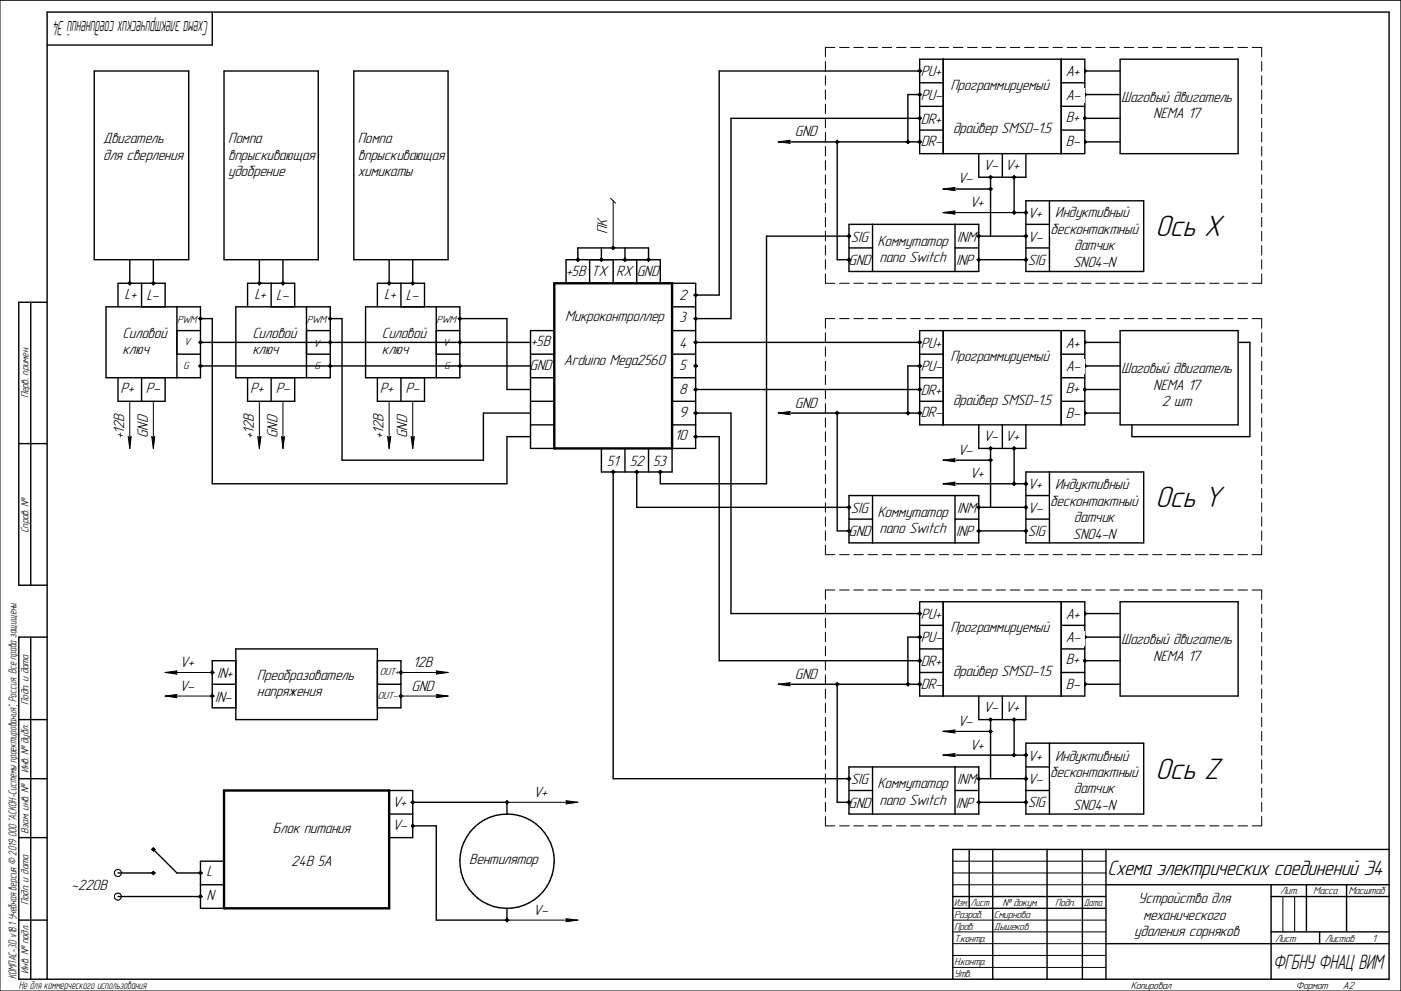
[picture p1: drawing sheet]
<svg xmlns="http://www.w3.org/2000/svg" width="594mm" height="420mm" viewBox="0 0 594 420" stroke-linecap="round" stroke-linejoin="round" font-family="sans-serif">
<g fill="none" stroke="#000" stroke-width=".59">
<path d="M40 30.1h40v80h-40zM95 30.1h40v80h-40zM150 30.1h40v80h-40zM390 30.1h-85v95h-10M390 25.1h70v40.1h-70zM390 35.1h10M400 25.1v40.1M450 25.1v40.1M450 35.1h10M460 30.1h15M475 25.1h50v40.1h-50zM390 50.2h-80v84.9h-15"/>
<path d="M390 45.1h10M390 55.2h10M390 40.1h-5v20.1M450 45.1h10M450 55.2h10M460 50.2h15M460 40.1h15M390 60.2h-35v49.9h5M415 65.2v9.9h20v-9.9M420 75.1v25M425 65.2v9.9M430 75.1v15h5"/>
<path d="M460 60.2h15M360 95.1h55v20h-55zM370 95.1v20M405 95.1v20M435 85.1h50v30h-50zM435 95.1h10M445 85.1v30M55 110.1v10M65 110.1v10M110 110.1v10M120 110.1v10M165 110.1v10"/>
<path d="M175 110.1v10M245 110.1v-5h30v5M250 110.1v10h-10v-10h40v10h-10v-10M255 105.1v5M260 110.1v10M265 105.1v5M360 100.1h-35v105h-45v-5M360 105.1h10M405 105.1h10M415 100.1h20M415 110.1h20M435 105.1h10"/>
<path d="M45 130.1h40v30h-40zM50 130.1v-10h20v10M60 120.1v10M75 130.1v30M85 135.1h5v70h125v-20h10M100 130.1h40v30h-40zM105 130.1v-10h20v10M115 120.1v10M130 130.1v30M140 135.1h5v60h60v-20h20M155 130.1h40v30h-40zM160 130.1v-10h20v10"/>
<path d="M170 120.1v10M185 130.1v30M195 135.1h20v30h10M285 120.1h10v70h-10v10h-30v-10M285 130.1h10M75 150.2h10M75 140.2h10M85 145.2h140M85 155.2h140M130 150.2h10M130 140.2h10M185 150.2h10"/>
<path d="M185 140.2h10M225 150.2h10M235 140.2h-10v49.9h10M285 150.2h10M285 140.2h10M295 145.2h95M50 160.1v10h20v-10M60 160.1v10M105 160.1v10h20v-10M115 160.1v10M160 160.1v10h20v-10M170 160.1v10"/>
<path d="M225 160.1h10M225 170.1h10M285 160.1h10M285 170.1h10M295 165.1h95M295 175.1h15v85h80M225 180.1h10M265 190.1v10M275 190.1v10M285 180.1h10M295 185.1h10v95h85M260 200.1v130.1h100"/>
<path d="M270 200.1v15h90M100 275.1h60v30h-60zM90 290.1h10M100 280.1h-10v20h10M160 280.1h10v20h-10M160 290.1h10M175 350.1h10v40h30v-5M175 340.1h40v5"/>
<circle cx="215" cy="365.2" r="20"/>
</g>
<path d="M235 120.1h50v70h-50z" fill="none" stroke="#000" stroke-width="1"/>
<g fill="none" stroke="#000" stroke-width=".42">
<path d="M350 26.1v4M350 32.1v4M350 38.1v4M354 20.1h-4v4M356 20.1h4.1M362 20.1h4.1M368.1 20.1h4M374.1 20.1h4M380.2 20.1h4M386.2 20.1h4M389.2 30.1l.8-.8 .7 .8-.7 .8zM389.5 30.1l.5-.5 .5 .5-.5 .5z"/>
<path d="M389.7 30.1l.3-.3 .2 .3-.2 .3zM390.2 30.1h.5M392.3 20.1h3.9M398.3 20.1h4M404.3 20.1h4M410.3 20.1h4.1M416.4 20.1h4M422.4 20.1h4M428.4 20.1h4.1M434.4 20.1h4.1M440.5 20.1h4M446.5 20.1h4"/>
<path d="M452.5 20.1h4.1M458.6 20.1h4M459.2 30.1l.8-.8 .8 .8-.8 .8zM459.5 30.1l.5-.5 .5 .5-.5 .5zM459.7 30.1l.3-.3 .2 .3-.2 .3zM460.2 30.1h.6M464.7 20.1h3.9M470.7 20.1h3.9M476.7 20.1h4M482.7 20.1h4M488.8 20.1h4M494.8 20.1h4"/>
<path d="M500.8 20.1h4.1M506.8 20.1h4.1M512.9 20.1h4M518.9 20.1h4M524.9 20.1h4.1M530.9 20.1h4.1v4M535 26.1v4M535 32.1v4M535 38.1v4M350 44.2v3.9M350 50.2v3.9M350 56.1v4.1"/>
<path d="M355 59.6l.5 .6-.5 .5-.5-.5zM385 59.9l.2 .3-.2 .2-.3-.2zM389.2 40.1l.8-.7 .7 .7-.7 .8zM389.2 50.2l.8-.8 .7 .8-.7 .6zM389.5 40.1l.5-.4 .5 .4-.5 .5zM389.5 50.2l.5-.5 .5 .5-.5 .4zM389.7 40.1l.3-.3 .2 .3-.2 .2zM389.7 50.2l.3-.3 .2 .3-.2 .2zM390 59.9l.2 .3-.2 .2-.3-.2zM390 59.6l.5 .6-.5 .5-.5-.5zM390 59.4l.7 .8-.7 .7-.8-.7zM390.2 40.1h.5"/>
<path d="M390.2 50.2h.5M459.2 40.1l.8-.7 .8 .7-.8 .8zM459.2 50.2l.8-.8 .8 .8-.8 .6zM459.5 40.1l.5-.4 .5 .4-.5 .5zM459.5 50.2l.5-.5 .5 .5-.5 .4zM459.7 40.1l.3-.3 .2 .3-.2 .2zM459.7 50.2l.3-.3 .2 .3-.2 .2zM460.2 40.1h.6M460.2 50.2h.6M535 44.2v3.9M535 50.2v3.9M535 56.1v4.1"/>
<path d="M350 62.1v4.1M350 68.1v4M350 74.1v4M354.2 60.2l.8-.8 .8 .8-.8 .7zM354.8 60.2l.2-.3 .3 .3-.3 .2zM355.3 60.2h.5M384.2 60.2l.8-.8 .7 .8-.7 .7zM384.5 60.2l.5-.6 .5 .6-.5 .5zM385.2 60.2h.5M390.2 60.2h.5M419.3 75.1l.7-.7 .7 .7-.7 .8zM419.5 75.1l.5-.5 .5 .5-.5 .5z"/>
<path d="M419.8 75.1l.2-.2 .3 .2-.3 .3zM420.3 75.1h.4M429.8 75.1l.2-.2 .3 .2-.3 .3zM430 74.6l.5 .5-.5 .5-.5-.5zM430 74.4l.8 .7-.8 .8-.7-.8zM430.3 75.1h.5M459.2 60.2l.8-.8 .8 .8-.8 .7zM459.5 60.2l.5-.6 .5 .6-.5 .5zM459.7 60.2l.3-.3 .2 .3-.2 .2zM460.2 60.2h.6M535 62.1v4.1M535 68.1v4"/>
<path d="M535 74.1v4M258.9 84l2.1 2.1M260 85.1v20M350 80.1v4M350 86.1v4M350 92.2v3.9M350 98.1v4.1M360 99.9l.3 .2-.3 .3-.3-.3zM360 99.6l.5 .5-.5 .5-.5-.5zM415 99.6l.5 .5-.5 .5-.5-.5zM419.3 80.1l.7-.7 .7 .7-.7 .8zM419.5 80.1l.5-.5 .5 .5-.5 .5z"/>
<path d="M419.8 80.1l.2-.2 .3 .2-.3 .3zM420.3 80.1h.4M429.8 90.1l.2-.2 .3 .2-.3 .3zM430 89.6l.5 .5-.5 .5-.5-.5zM430 89.4l.8 .7-.8 .8-.7-.8zM430.3 90.1h.5M434.3 90.1l.7-.7 .8 .7-.8 .8zM434.8 90.1l.2-.2 .3 .2-.3 .3zM435 89.6l.5 .5-.5 .5-.5-.5zM435 99.6l.5 .5-.5 .5-.5-.5zM435.3 90.1h.5M535 80.1v4"/>
<path d="M535 86.1v4M535 92.2v3.9M535 98.1v4.1M55 119.8l.3 .3-.3 .3-.2-.3zM55 119.6l.5 .5-.5 .5-.5-.5zM65 119.8l.3 .3-.3 .3-.2-.3zM65 119.6l.5 .5-.5 .5-.5-.5zM110 119.8l.2 .3-.2 .3-.3-.3zM110 119.6l.5 .5-.5 .5-.5-.5zM120 119.8l.2 .3-.2 .3-.3-.3zM120 119.6l.5 .5-.5 .5-.5-.5zM165 119.8l.3 .3-.3 .3-.2-.3z"/>
<path d="M165 119.6l.5 .5-.5 .5-.5-.5zM175 119.8l.3 .3-.3 .3-.2-.3zM175 119.6l.5 .5-.5 .5-.5-.5zM244.3 110.1l.7-.8 .8 .8-.8 .8zM244.8 110.1l.2-.2 .3 .2-.3 .3zM245 109.6l.5 .5-.5 .5-.5-.5zM245.3 110.1h.5M254.3 110.1l.7-.8 .8 .8-.8 .8zM254.8 110.1l.2-.2 .3 .2-.3 .3zM255 109.6l.5 .5-.5 .5-.5-.5zM255.3 110.1h.5M259.5 105.1l.5-.5 .5 .5-.5 .5z"/>
<path d="M260 104.9l.3 .2-.3 .3-.2-.3zM260 104.4l.8 .7-.8 .8-.8-.8zM260.3 105.1h.5M264.2 110.1l.8-.8 .8 .8-.8 .8zM264.8 110.1l.2-.2 .3 .2-.3 .3zM265 109.6l.5 .5-.5 .5-.5-.5zM265.3 110.1h.5M274.2 110.1l.8-.8 .8 .8-.8 .8zM274.7 110.1l.3-.2 .3 .2-.3 .3zM275 109.6l.5 .5-.5 .5-.5-.5zM275.3 110.1h.5M350 116.1v4h4"/>
<path d="M350 104.1v4.1M350 110.1v4M359.2 100.1l.8-.7 .8 .7-.8 .8zM359.2 110.1l.8-.8 .8 .8-.8 .8zM360 109.9l.3 .2-.3 .3-.3-.3zM360 109.6l.5 .5-.5 .5-.5-.5zM360.3 110.1h.5M360.3 100.1h.5M414.3 100.1l.7-.7 .7 .7-.7 .8zM414.3 110.1l.7-.8 .7 .8-.7 .8zM414.8 100.1l.2-.2 .3 .2-.3 .3zM414.8 110.1l.2-.2 .3 .2-.3 .3z"/>
<path d="M415 109.6l.5 .5-.5 .5-.5-.5zM415.3 110.1h.4M415.3 100.1h.4M434.3 110.1l.7-.8 .8 .8-.8 .8zM434.3 100.1l.7-.7 .8 .7-.8 .8zM434.8 110.1l.2-.2 .3 .2-.3 .3zM434.8 100.1l.2-.2 .3 .2-.3 .3zM435 109.6l.5 .5-.5 .5-.5-.5zM435.3 110.1h.5M435.3 100.1h.5M535 116.1v4h-4.1M535 104.1v4.1"/>
<path d="M535 110.1v4M54.3 120.1l.7-.8 .7 .8-.7 .8zM55.3 120.1h.4M64.3 120.1l.7-.8 .8 .8-.8 .8zM65.3 120.1h.5M84.2 135.1l.8-.7 .8 .7-.8 .7zM84.5 135.1l.5-.4 .5 .4-.5 .5zM84.8 135.1h.5l-.3 .2zM85.3 135.1h.5M109.2 120.1l.8-.8 .7 .8-.7 .8zM110.2 120.1h.5M119.2 120.1l.8-.8 .7 .8-.7 .8z"/>
<path d="M120.2 120.1h.5M139.3 135.1l.7-.7 .7 .7-.7 .7zM139.5 135.1l.5-.4 .5 .4-.5 .5zM139.8 135.1h.4l-.2 .2zM140.2 135.1h.5M164.3 120.1l.7-.8 .8 .8-.8 .8zM165.3 120.1h.5M174.2 120.1l.8-.8 .8 .8-.8 .8zM175.3 120.1h.5M194.2 135.1l.8-.7 .7 .7-.7 .7zM194.5 135.1l.5-.4 .5 .4-.5 .5zM194.7 135.1h.5l-.2 .2z"/>
<path d="M195.2 135.1h.5M294.2 125.1l.8-.7 .7 .7-.7 .8zM294.2 135.1l.8-.7 .7 .7-.7 .7zM294.5 135.1l.5-.4 .5 .4-.5 .5zM294.7 135.1h.5l-.2 .2zM295 124.8l.2 .3-.2 .2-.3-.2zM295 124.6l.5 .5-.5 .5-.5-.5zM295.2 125.1h.5M295.2 135.1h.5M356 120.1h4.1M362 120.1h4.1M368.1 120.1h4"/>
<path d="M374.1 120.1h4M380.2 120.1h4M386.2 120.1h4M392.3 120.1h3.9M398.3 120.1h4M404.3 120.1h4M410.3 120.1h4.1M416.4 120.1h4M422.4 120.1h4M428.4 120.1h4.1M434.4 120.1h4.1M440.5 120.1h4"/>
<path d="M446.5 120.1h4M452.5 120.1h4.1M458.6 120.1h4M464.7 120.1h3.9M470.7 120.1h3.9M476.7 120.1h4M482.7 120.1h4M488.8 120.1h4M494.8 120.1h4M500.8 120.1h4.1M506.8 120.1h4.1M512.9 120.1h4"/>
<path d="M518.9 120.1h4M524.9 120.1h4.1M84.2 145.2l.8-.8 .8 .8-.8 .6zM84.2 155.2l.8-.8 .8 .8-.8 .7zM84.5 155.2l.5-.6 .5 .6-.5 .5zM84.5 145.2l.5-.5 .5 .5-.5 .5zM84.8 145.2l.2-.3 .3 .3-.3 .2zM84.8 155.2l.2-.3 .3 .3-.3 .2zM85.3 145.2h.5M85.3 155.2h.5M139.3 145.2l.7-.8 .7 .8-.7 .6zM139.3 155.2l.7-.8 .7 .8-.7 .7z"/>
<path d="M139.5 145.2l.5-.5 .5 .5-.5 .5zM139.5 155.2l.5-.6 .5 .6-.5 .5zM139.8 155.2l.2-.3 .2 .3-.2 .2zM139.8 145.2l.2-.3 .2 .3-.2 .2zM140.2 145.2h.5M140.2 155.2h.5M194.2 145.2l.8-.8 .7 .8-.7 .6zM194.2 155.2l.8-.8 .7 .8-.7 .7zM194.7 145.2l.3-.3 .2 .3-.2 .2zM194.7 155.2l.3-.3 .2 .3-.2 .2zM195 144.7l.5 .5-.5 .5-.5-.5zM195 154.6l.5 .6-.5 .5-.5-.5z"/>
<path d="M195.2 145.2h.5M195.2 155.2h.5M294.2 145.2l.8-.8 .7 .8-.7 .6zM294.2 155.2l.8-.8 .7 .8-.7 .7zM294.5 145.2l.5-.5 .5 .5-.5 .5zM294.5 155.2l.5-.6 .5 .6-.5 .5zM294.7 145.2l.3-.3 .2 .3-.2 .2zM294.7 155.2l.3-.3 .2 .3-.2 .2zM295.2 145.2h.5M295.2 155.2h.5M55 170.1v20M65 170.1v20"/>
<path d="M110 170.1v20M120 170.1v20M165 170.1v20M175 170.1v20M294.2 165.1l.8-.7 .7 .7-.7 .8zM294.2 175.1l.8-.7 .7 .7-.7 .8zM294.7 165.1l.3-.2 .2 .2-.2 .3zM295 164.6l.5 .5-.5 .6-.5-.6zM295 174.9l.2 .2-.2 .3-.3-.3zM295 174.6l.5 .5-.5 .5-.5-.5zM295.2 165.1h.5M295.2 175.1h.5"/>
<path d="M54.4 185.1l.6 .5 .6-.5-.6 5zM64.3 185.1l.7 .5 .6-.5-.6 5zM109.3 185.1l.7 .5 .7-.5-.7 5zM119.4 185.1l.6 .5 .6-.5-.6 5zM164.3 185.1l.7 .5 .7-.5-.7 5zM174.3 185.1l.7 .5 .7-.5-.7 5zM295 184.9l.2 .2-.2 .3-.3-.3zM295 184.6l.5 .5-.5 .5-.5-.5zM295 184.4l.7 .7-.7 .8-.8-.8zM295.2 185.1h.5M259.2 200.1l.8-.8 .8 .8-.8 .8zM259.5 200.1l.5-.5 .5 .5-.5 .5z"/>
<path d="M259.8 200.1l.2-.2 .3 .2-.3 .3zM260.3 200.1h.5M269.2 200.1l.8-.8 .8 .8-.8 .8zM269.5 200.1l.5-.5 .5 .5-.5 .5zM269.7 200.1l.3-.2 .3 .2-.3 .3zM270.3 200.1h.5M279.2 200.1l.8-.8 .8 .8-.8 .8zM279.5 200.1l.5-.5 .5 .5-.5 .5zM279.7 200.1l.3-.2 .2 .2-.2 .3zM280.2 200.1h.6M70 285.1h20M70 295.1h20"/>
<path d="M70 285.1l5-.7-.5 .7 .5 .7zM70 295.1l5-.7-.5 .7 .5 .7zM89.5 295.1l.5-.5 .5 .5-.5 .5zM89.7 285.1l.3-.2 .3 .2-.3 .3zM89.7 295.1l.3-.2 .3 .2-.3 .3zM90 284.4l.8 .7-.8 .8-.8-.8zM90 294.3l.8 .8-.8 .8-.8-.8zM90 284.6l.5 .5-.5 .5-.5-.5zM90.3 285.1h.5M90.3 295.1h.5M169.2 285.1l.8-.7 .8 .7-.8 .8zM169.5 295.1l.5-.5 .5 .5-.5 .5z"/>
<path d="M169.8 285.1l.2-.2 .3 .2-.3 .3zM170 294.9l.3 .2-.3 .3-.2-.3zM170 294.3l.8 .8-.8 .8-.8-.8zM170 285.1h20M170 295.1h20M170 284.6l.5 .5-.5 .5-.5-.5zM185 284.4l5 .7-5 .7 .5-.7zM185 294.4l5 .7-5 .7 .5-.7zM215 339.9l.2 .2-.2 .3-.3-.3zM215 339.6l.5 .5-.5 .6-.5-.6zM215 339.4l.7 .7-.7 .8-.7-.8zM240 339.5l5 .6-5 .7 .5-.7z"/>
<path d="M215 340.1h30M215 389.8l.2 .3-.2 .3-.3-.3zM215 390.1h30M215 389.6l.5 .5-.5 .5-.5-.5zM215 389.3l.7 .8-.7 .8-.7-.8zM240 389.5l5 .6-5 .7 .5-.7z"/>
</g>
<g fill="#000">
<path d="M54.4 185.2h.6v4.3h-.6zM55 185.2h.6v4.9h-.6zM64.4 185.2h.6v4.3h-.6zM65 185.2h.6v4.9h-.6zM109.4 185.2h.6v4.3h-.6zM110 185.2h.7v4.9h-.7zM119.5 185.2h.5v4.2h-.5zM120 185.2h.6v4.9h-.6zM164.4 185.2h.6v4.3h-.6zM165 185.2h.7v4.9h-.7zM174.4 185.2h.6v4.3h-.6zM175 185.2h.7v4.9h-.7z"/>
<path d="M70 285.1h5v.7h-5zM70 295.1h5v.7h-5zM70.7 284.5h4.3v.6h-4.3zM70.7 294.5h4.3v.6h-4.3zM185.1 285.1h4.9v.7h-4.9zM185.1 284.5h4.3v.6h-4.3zM185.1 295.1h4.9v.7h-4.9zM185.1 294.5h4.3v.6h-4.3zM240.1 340.1h4.9v.7h-4.9zM240.1 339.6h4.3v.5h-4.3zM240.1 390.1h4.9v.7h-4.9zM240.1 389.6h4.2v.5h-4.2z"/>
</g>
<path d="M400 88.9h5.5v2.4h-5.5z" fill="#fff"/>
<path d="M400 90.1l5-.6-.5 .6 .5 .7zM400 90.1h30" fill="none" stroke="#000" stroke-width=".42"/>
<path d="M400 90.1h5v.7h-5zM400.6 89.5h4.4v.6h-4.4z" fill="#000"/>
<path d="M400 79h5.5v2.3h-5.5z" fill="#fff"/>
<path d="M400 80.1l5-.6-.5 .6 .5 .7zM400 80.1h20" fill="none" stroke="#000" stroke-width=".42"/>
<path d="M400 80.1h5v.7h-5zM400.6 79.5h4.4v.6h-4.4z" fill="#000"/>
<path d="M330 59h5.5v2.3h-5.5z" fill="#fff"/>
<g fill="none" stroke="#000" stroke-width=".42">
<path d="M330 60.2l5-.7-.5 .7 .5 .5zM330 60.2h25M354 135.1h-4v4M356 135.1h4.1M362 135.1h4.1M368.1 135.1h4M374.1 135.1h4M380.2 135.1h4M386.2 135.1h4M392.3 135.1h3.9M398.3 135.1h4M404.3 135.1h4"/>
<path d="M410.3 135.1h4.1M416.4 135.1h4M422.4 135.1h4M428.4 135.1h4.1M434.4 135.1h4.1M440.5 135.1h4M446.5 135.1h4M452.5 135.1h4.1M458.6 135.1h4M464.7 135.1h3.9M470.7 135.1h3.9M476.7 135.1h4"/>
<path d="M482.7 135.1h4M488.8 135.1h4M494.8 135.1h4M500.8 135.1h4.1M506.8 135.1h4.1M512.9 135.1h4M518.9 135.1h4M524.9 135.1h4.1M530.9 135.1h4.1v4M350 141.1v4.1M350 147.1v4M350 153.1v4"/>
<path d="M350 159.1v4M389.7 145.2l.3-.3 .2 .3-.2 .2zM389.7 155.2l.3-.3 .2 .3-.2 .2zM390 144.7l.5 .5-.5 .5-.5-.5zM390 144.4l.7 .8-.7 .6-.8-.6zM390 154.6l.5 .6-.5 .5-.5-.5zM390 154.4l.7 .8-.7 .7-.8-.7zM390.2 145.2h.5M390.2 155.2h.5M459.2 155.2l.8-.8 .8 .8-.8 .7zM459.2 145.2l.8-.8 .8 .8-.8 .6zM459.5 155.2l.5-.6 .5 .6-.5 .5z"/>
<path d="M459.5 145.2l.5-.5 .5 .5-.5 .5zM459.7 155.2l.3-.3 .2 .3-.2 .2zM459.7 145.2l.3-.3 .2 .3-.2 .2zM460.2 145.2h.6M460.2 155.2h.6M535 141.1v4.1M535 147.1v4M535 153.1v4M535 159.1v4M350 165.1v4M350 171.2v3.9M350 177.2v3.9"/>
<path d="M354.2 175.1l.8-.7 .8 .7-.8 .8zM354.8 175.1l.2-.2 .3 .2-.3 .3zM355 174.6l.5 .5-.5 .5-.5-.5zM355.3 175.1h.5M384.2 175.1l.8-.7 .7 .7-.7 .8zM384.5 175.1l.5-.5 .5 .5-.5 .5zM385 174.9l.2 .2-.2 .3-.3-.3zM385.2 175.1h.5M389.7 165.1l.3-.2 .2 .2-.2 .3zM390 164.6l.5 .5-.5 .6-.5-.6zM390 164.4l.7 .7-.7 .8-.8-.8zM390 174.9l.2 .2-.2 .3-.3-.3z"/>
<path d="M390 174.6l.5 .5-.5 .5-.5-.5zM390 174.4l.7 .7-.7 .8-.8-.8zM390.2 165.1h.5M390.2 175.1h.5M459.2 175.1l.8-.7 .8 .7-.8 .8zM459.2 165.1l.8-.7 .8 .7-.8 .8zM459.5 175.1l.5-.5 .5 .5-.5 .5zM459.5 165.1l.5-.5 .5 .5-.5 .6zM459.7 175.1l.3-.2 .2 .2-.2 .3zM459.7 165.1l.3-.2 .2 .2-.2 .3zM460.2 165.1h.6M460.2 175.1h.6"/>
<path d="M535 165.1v4M535 171.2v3.9M535 177.2v3.9M350 183.1v4.1M350 189.1v4.1M350 195.1v4M419.3 195.1l.7-.7 .7 .7-.7 .8zM419.3 190.1l.7-.7 .7 .7-.7 .8zM419.5 195.1l.5-.5 .5 .5-.5 .5zM419.5 190.1l.5-.5 .5 .5-.5 .5zM420 194.9l.3 .2-.3 .3-.2-.3zM420 189.9l.3 .2-.3 .3-.2-.3z"/>
<path d="M420.3 195.1h.4M420.3 190.1h.4M429.8 190.1l.2-.2 .3 .2-.3 .3zM430 189.6l.5 .5-.5 .5-.5-.5zM430 189.4l.8 .7-.8 .8-.7-.8zM430.3 190.1h.5M535 183.1v4.1M535 189.1v4.1M535 195.1v4M350 201.1v4M350 207.1v4M350 213.1v4"/>
<path d="M350 219.2v3.9M359.2 215.1l.8-.7 .8 .7-.8 .8zM359.5 215.1l.5-.5 .5 .5-.5 .5zM359.7 215.1l.3-.3 .3 .3-.3 .2zM360.3 215.1h.5M414.3 215.1l.7-.7 .7 .7-.7 .8zM414.8 215.1l.2-.3 .3 .3-.3 .2zM415 214.6l.5 .5-.5 .5-.5-.5zM415.3 215.1h.4M430 204.9l.3 .2-.3 .3-.2-.3zM430 204.6l.5 .5-.5 .5-.5-.5zM430 204.3l.8 .8-.8 .8-.7-.8z"/>
<path d="M430.3 205.1h.5M434.3 215.1l.7-.7 .8 .7-.8 .8zM434.3 205.1l.7-.8 .8 .8-.8 .8zM434.8 215.1l.2-.3 .3 .3-.3 .2zM435 204.9l.3 .2-.3 .3-.2-.3zM435 214.6l.5 .5-.5 .5-.5-.5zM435 204.6l.5 .5-.5 .5-.5-.5zM435.3 215.1h.5M435.3 205.1h.5M535 201.1v4M535 207.1v4M535 213.1v4"/>
<path d="M535 219.2v3.9M350 231.1v4.1h4M350 225.1v4.1M356 235.2h4.1M359.2 225.1l.8-.7 .8 .7-.8 .7zM359.5 225.1l.5-.4 .5 .4-.5 .5zM359.7 225.1h.6l-.3 .2zM360.3 225.1h.5M362 235.2h4.1M368.1 235.2h4M374.1 235.2h4M380.2 235.2h4"/>
<path d="M386.2 235.2h4M392.3 235.2h3.9M398.3 235.2h4M404.3 235.2h4M410.3 235.2h4.1M414.3 225.1l.7-.7 .7 .7-.7 .7zM414.5 225.1l.5-.4 .5 .4-.5 .5zM414.8 225.1h.5l-.3 .2zM415.3 225.1h.4M416.4 235.2h4M422.4 235.2h4M428.4 235.2h4.1"/>
<path d="M434.3 225.1l.7-.7 .8 .7-.8 .7zM434.4 235.2h4.1M434.5 225.1l.5-.4 .5 .4-.5 .5zM434.8 225.1h.5l-.3 .2zM435.3 225.1h.5M440.5 235.2h4M446.5 235.2h4M452.5 235.2h4.1M458.6 235.2h4M464.7 235.2h3.9M470.7 235.2h3.9M476.7 235.2h4"/>
<path d="M482.7 235.2h4M488.8 235.2h4M494.8 235.2h4M500.8 235.2h4.1M506.8 235.2h4.1M512.9 235.2h4M518.9 235.2h4M524.9 235.2h4.1M535 225.1v4.1M535 231.1v4.1h-4.1"/>
</g>
<path d="M330 60.2h5v.5h-5zM330.7 59.6h4.3v.6h-4.3z" fill="#000"/>
<g fill="none" stroke="#000" stroke-width=".59">
<path d="M390 140.2h70v39.9h-70zM390 150.2h10M390 155.2h-5v19.9M400 140.2v39.9M450 140.2v39.9M450 150.2h10M460 155.2h15M460 145.2h15M475 140.2h50v39.9h-50zM525 145.2h5v39.9h-50v-5M390 160.1h10M390 170.1h10"/>
<path d="M390 175.1h-35v50h5M450 160.1h10M450 170.1h10M460 165.1h15M460 175.1h15M415 180.1v10h20v-10M420 190.1v25M425 180.1v10M430 190.1v15h5M360 210.1h55v20.1h-55zM370 210.1v20.1M405 210.1v20.1"/>
<path d="M415 215.1h20M435 200.1h50v30.1h-50zM435 210.1h10M445 200.1v30.1M360 220.1h10M405 220.1h10M415 225.1h20M435 220.1h10"/>
</g>
<path d="M400 204h5.5v2.4h-5.5z" fill="#fff"/>
<path d="M400 205.1l5-.7-.5 .7 .5 .7zM400 205.1h30" fill="none" stroke="#000" stroke-width=".42"/>
<path d="M400 205.1h5v.7h-5zM400.6 204.5h4.4v.6h-4.4z" fill="#000"/>
<path d="M400 194h5.5v2.4h-5.5z" fill="#fff"/>
<path d="M400 195.1l5-.7-.5 .7 .5 .7zM400 195.1h20" fill="none" stroke="#000" stroke-width=".42"/>
<path d="M400 195.1h5v.7h-5zM400.6 194.5h4.4v.6h-4.4z" fill="#000"/>
<path d="M330 173.9h5.5v2.4h-5.5z" fill="#fff"/>
<g fill="none" stroke="#000" stroke-width=".42">
<path d="M330 175.1l5-.6-.5 .6 .5 .7zM330 175.1h25M350 256.2v3.9M354 250.1h-4v4M356 250.1h4.1M362 250.1h4.1M368.1 250.1h4M374.1 250.1h4M380.2 250.1h4M386.2 250.1h4M390 259.9l.2 .2-.2 .3-.3-.3zM390 259.6l.5 .5-.5 .5-.5-.5z"/>
<path d="M390 259.4l.7 .7-.7 .8-.8-.8zM392.3 250.1h3.9M398.3 250.1h4M404.3 250.1h4M410.3 250.1h4.1M416.4 250.1h4M422.4 250.1h4M428.4 250.1h4.1M434.4 250.1h4.1M440.5 250.1h4M446.5 250.1h4M452.5 250.1h4.1"/>
<path d="M458.6 250.1h4M464.7 250.1h3.9M470.7 250.1h3.9M476.7 250.1h4M482.7 250.1h4M488.8 250.1h4M494.8 250.1h4M500.8 250.1h4.1M506.8 250.1h4.1M512.9 250.1h4M518.9 250.1h4M524.9 250.1h4.1"/>
<path d="M530.9 250.1h4.1v4M535 256.2v3.9M350 262.1v4M350 268.1v4.1M350 274.1v4M390 269.9l.2 .2-.2 .3-.3-.3zM390 269.6l.5 .5-.5 .5-.5-.5zM390 269.4l.7 .7-.7 .8-.8-.8zM390 279.9l.2 .2-.2 .3-.3-.3zM390 279.6l.5 .5-.5 .5-.5-.5zM390 279.4l.7 .7-.7 .8-.8-.8zM390.2 260.1h.5"/>
<path d="M390.2 270.1h.5M459.2 260.1l.8-.7 .8 .7-.8 .8zM459.2 270.1l.8-.7 .8 .7-.8 .8zM459.5 270.1l.5-.5 .5 .5-.5 .5zM459.5 260.1l.5-.5 .5 .5-.5 .5zM459.7 270.1l.3-.2 .2 .2-.2 .3zM459.7 260.1l.3-.2 .2 .2-.2 .3zM460.2 260.1h.6M460.2 270.1h.6M535 262.1v4M535 268.1v4.1M535 274.1v4"/>
<path d="M350 280.1v4M350 286.1v4M350 292.1v4M350 298.2v3.9M354.2 290.1l.8-.8 .8 .8-.8 .8zM354.5 290.1l.5-.5 .5 .5-.5 .5zM354.8 290.1l.2-.2 .3 .2-.3 .3zM355.3 290.1h.5M384.2 290.1l.8-.8 .7 .8-.7 .8zM384.5 290.1l.5-.5 .5 .5-.5 .5zM384.7 290.1l.3-.2 .2 .2-.2 .3zM385.2 290.1h.5"/>
<path d="M389.7 290.1l.3-.2 .2 .2-.2 .3zM390 289.6l.5 .5-.5 .5-.5-.5zM390 289.3l.7 .8-.7 .8-.8-.8zM390.2 280.1h.5M390.2 290.1h.5M459.2 280.1l.8-.7 .8 .7-.8 .8zM459.2 290.1l.8-.8 .8 .8-.8 .8zM459.5 280.1l.5-.5 .5 .5-.5 .5zM459.5 290.1l.5-.5 .5 .5-.5 .5zM459.7 290.1l.3-.2 .2 .2-.2 .3zM459.7 280.1l.3-.2 .2 .2-.2 .3zM460.2 280.1h.6"/>
<path d="M460.2 290.1h.6M535 280.1v4M535 286.1v4M535 292.1v4M535 298.2v3.9M350 304.2v3.9M350 310.1v4.1M350 316.1v4.1M419.3 310.1l.7-.7 .7 .7-.7 .8zM419.3 305.1l.7-.7 .7 .7-.7 .8zM419.5 310.1l.5-.4 .5 .4-.5 .5zM419.5 305.1l.5-.5 .5 .5-.5 .5z"/>
<path d="M420 309.8l.3 .3-.3 .2-.2-.2zM420 304.8l.3 .3-.3 .3-.2-.3zM420.3 310.1h.4M420.3 305.1h.4M429.3 305.1l.7-.7 .8 .7-.8 .8zM430 319.9l.3 .3-.3 .1-.2-.1zM430 319.7l.5 .5-.5 .4-.5-.4zM430 319.4l.8 .8-.8 .6-.7-.6zM430 304.8l.3 .3-.3 .3-.2-.3zM430 304.6l.5 .5-.5 .5-.5-.5zM430.3 305.1h.5M435 319.9l.3 .3-.3 .1-.2-.1z"/>
<path d="M435 319.7l.5 .5-.5 .4-.5-.4zM535 304.2v3.9M535 310.1v4.1M535 316.1v4.1M350 322.1v4M350 328.1v4M350 334.1v4M360 329.9l.3 .3-.3 .2-.3-.2zM360 329.6l.5 .6-.5 .5-.5-.5zM360 329.4l.8 .8-.8 .6-.8-.6zM360 339.9l.3 .2-.3 .3-.3-.3zM360 339.6l.5 .5-.5 .6-.5-.6z"/>
<path d="M360 339.4l.8 .7-.8 .8-.8-.8zM360.3 330.2h.5M414.3 330.2l.7-.8 .7 .8-.7 .6zM415 329.9l.3 .3-.3 .2-.2-.2zM415 329.6l.5 .6-.5 .5-.5-.5zM415 339.9l.3 .2-.3 .3-.2-.3zM415 339.6l.5 .5-.5 .6-.5-.6zM415.3 330.2h.4M430.3 320.2h.5M434.3 320.2l.7-.8 .8 .8-.8 .6zM434.3 330.2l.7-.8 .8 .8-.8 .6zM435 329.9l.3 .3-.3 .2-.2-.2z"/>
<path d="M435 329.6l.5 .6-.5 .5-.5-.5zM435 339.9l.3 .2-.3 .3-.2-.3zM435 339.6l.5 .5-.5 .6-.5-.6zM435.3 330.2h.5M435.3 320.2h.5M535 322.1v4M535 328.1v4M535 334.1v4M350 346.2v3.9h4M350 340.1v4M356 350.1h4.1M360.3 340.1h.5"/>
<path d="M362 350.1h4.1M368.1 350.1h4M374.1 350.1h4M380.2 350.1h4M386.2 350.1h4M392.3 350.1h3.9M398.3 350.1h4M404.3 350.1h4M410.3 350.1h4.1M414.3 340.1l.7-.7 .7 .7-.7 .8zM415.3 340.1h.4M416.4 350.1h4"/>
<path d="M422.4 350.1h4M428.4 350.1h4.1M434.3 340.1l.7-.7 .8 .7-.8 .8zM434.4 350.1h4.1M435.3 340.1h.5M440.5 350.1h4M446.5 350.1h4M452.5 350.1h4.1M458.6 350.1h4M464.7 350.1h3.9M470.7 350.1h3.9M476.7 350.1h4"/>
<path d="M482.7 350.1h4M488.8 350.1h4M494.8 350.1h4M500.8 350.1h4.1M506.8 350.1h4.1M512.9 350.1h4M518.9 350.1h4M524.9 350.1h4.1M535 340.1v4M535 346.2v3.9h-4.1"/>
</g>
<path d="M330 175.1h5v.7h-5zM330.7 174.5h4.3v.6h-4.3z" fill="#000"/>
<g fill="none" stroke="#000" stroke-width=".59">
<path d="M390 255.1h70v40h-70zM400 255.1v40M450 255.1v40M475 255.1h50v40h-50zM390 265.1h10M390 275.1h10M390 270.1h-5v20M450 265.1h10M450 275.1h10M460 270.1h15M460 260.1h15M390 285.1h10"/>
<path d="M390 290.1h-35v50h5M415 295.1v10h20v-10M425 295.1v10M450 285.1h10M460 280.1h15M460 290.1h15M420 305.1v25.1M430 305.1v15.1h5M435 315.1h50v30h-50zM445 315.1v30M360 325.2h55v19.9h-55zM360 335.2h10"/>
<path d="M370 325.2v19.9M405 335.2h10M405 325.2v19.9M415 330.2h20M435 325.2h10M435 335.2h10M415 340.1h20"/>
</g>
<path d="M400 319h5.5v2.4h-5.5z" fill="#fff"/>
<path d="M400 320.2l5-.7-.5 .7 .5 .6zM400 320.2h30" fill="none" stroke="#000" stroke-width=".42"/>
<path d="M400 320.2h5v.6h-5zM400.6 319.6h4.4v.6h-4.4z" fill="#000"/>
<path d="M400 309h5.5v2.4h-5.5z" fill="#fff"/>
<path d="M400 310.1l5-.6-.5 .6 .5 .7zM400 310.1h20" fill="none" stroke="#000" stroke-width=".42"/>
<path d="M400 310.1h5v.7h-5zM400.7 309.6h4.3v.5h-4.3z" fill="#000"/>
<path d="M330 289h5.5v2.4h-5.5z" fill="#fff"/>
<g fill="none" stroke="#000" stroke-width=".42">
<path d="M330 290.1l5-.7-.5 .7 .5 .7zM330 290.1h25M175 339.6l.5 .5-.5 .6-.5-.6zM175 339.4l.8 .7-.8 .8-.8-.8zM65 359.6l.5 .5-.5 .5-.5-.5zM174.8 350.1l.2-.2 .3 .2-.3 .3zM174.8 340.1l.2-.2 .3 .2-.3 .3zM175 349.6l.5 .5-.5 .5-.5-.5zM175 349.4l.8 .7-.8 .8-.8-.8zM175.3 350.1h.5M175.3 340.1h.5M64.3 360.1l.7-.7 .8 .7-.8 .8z"/>
<path d="M64.3 370.1l.7-.7 .8 .7-.8 .8zM64.8 360.1l.2-.2 .3 .2-.3 .3zM64.8 370.1l.2-.2 .3 .2-.3 .3zM65 369.6l.5 .5-.5 .5-.5-.5zM65.3 370.1h.5M65.3 360.1h.5M84.2 370.1l.8-.7 .8 .7-.8 .8zM84.8 370.1l.2-.2 .3 .2-.3 .3zM85 369.6l.5 .5-.5 .5-.5-.5zM85 379.6l.5 .5-.5 .5-.5-.5zM85.3 370.1h.5M84.2 380.1l.8-.8 .8 .8-.8 .8z"/>
<path d="M84.8 380.1l.2-.2 .3 .2-.3 .3zM85.3 380.1h.5"/>
<circle cx="50" cy="370.1" r="1.52"/>
<circle cx="50" cy="380.1" r="1.52"/>
</g>
<path d="M330 290.1h5v.7h-5zM330.7 289.5h4.3v.6h-4.3z" fill="#000"/>
<path d="M95 335.2h70v49.9h-70z" fill="none" stroke="#000" stroke-width="1"/>
<path d="M175 345.1h-10v-9.9h10v19.9h-10M50 370.1h15M65 360.1l10 10h10M85 375.1h10M95 365.1h-10v20h10M50 380.1h35" fill="none" stroke="#000" stroke-width=".59"/>
<g fill="#fff">
<path d="M403 33.3h45.5v6.1h-45.5z"/>
<path d="M404.1 51.8h43.3v6.1h-43.3z"/>
<path d="M475.5 38.3h48.7v6.1h-48.7z"/>
<path d="M489 45.3h21.6v6.1h-21.6z"/>
<path d="M452 27.6h7.5v6.1h-7.5z"/>
<path d="M452 37.5h7.7v6.1h-7.7z"/>
<path d="M452 46.8h7.1v6.1h-7.1z"/>
<path d="M452 57.3h7.5v6.2h-7.5z"/>
<path d="M447.5 87.3h34.8v6.1h-34.8z"/>
<path d="M445.5 94.3h38.7v6.2h-38.7z"/>
<path d="M455.5 101.3h18.7v6.2h-18.7z"/>
<path d="M455 108.3h19.7v6.1h-19.7z"/>
<path d="M372 99.3h31.6v6.2h-31.6z"/>
<path d="M373 106.3h29.7v6.2h-29.7z"/>
<path d="M411.2 83h7.6v6.1h-7.6z"/>
<path d="M400 88.9h5.5v2.4h-5.5z"/>
</g>
<path d="M400 90.1l5-.6-.5 .6 .5 .7zM400 90.1h30" fill="none" stroke="#000" stroke-width=".42"/>
<path d="M400 90.1h5v.7h-5zM400.6 89.5h4.4v.6h-4.4z" fill="#000"/>
<g fill="#fff">
<path d="M406.1 72.9h7.8v6.2h-7.8z"/>
<path d="M400 79h5.5v2.3h-5.5z"/>
</g>
<path d="M400 80.1l5-.6-.5 .6 .5 .7zM400 80.1h20" fill="none" stroke="#000" stroke-width=".42"/>
<path d="M400 80.1h5v.7h-5zM400.6 79.5h4.4v.6h-4.4z" fill="#000"/>
<g fill="#fff">
<path d="M490 90.5h30.9v12.2h-30.9z"/>
<path d="M337.1 53h10.9v6.1h-10.9z"/>
<path d="M330 59h5.5v2.3h-5.5z"/>
</g>
<path d="M330 60.2l5-.7-.5 .7 .5 .5zM330 60.2h25" fill="none" stroke="#000" stroke-width=".42"/>
<path d="M330 60.2h5v.5h-5zM330.7 59.6h4.3v.6h-4.3z" fill="#000"/>
<g fill="#fff">
<path d="M403 148.3h45.5v6.2h-45.5z"/>
<path d="M404.1 166.8h43.3v6.1h-43.3z"/>
<path d="M475.5 153.3h48.7v6.2h-48.7z"/>
<path d="M489 160.3h21.6v6.1h-21.6z"/>
<path d="M492.7 167.3h14.3v6.1h-14.3z"/>
<path d="M452 142.5h7.5v6.2h-7.5z"/>
<path d="M452 152.5h7.7v6.1h-7.7z"/>
<path d="M452 161.8h7.1v6.1h-7.1z"/>
<path d="M452 172.3h7.5v6.1h-7.5z"/>
<path d="M372 214.3h31.6v6.1h-31.6z"/>
<path d="M373 221.3h29.7v6.2h-29.7z"/>
<path d="M411.2 198h7.6v6.1h-7.6z"/>
<path d="M400 204h5.5v2.4h-5.5z"/>
</g>
<path d="M400 205.1l5-.7-.5 .7 .5 .7zM400 205.1h30" fill="none" stroke="#000" stroke-width=".42"/>
<path d="M400 205.1h5v.7h-5zM400.6 204.5h4.4v.6h-4.4z" fill="#000"/>
<g fill="#fff">
<path d="M406.1 188h7.8v6.1h-7.8z"/>
<path d="M400 194h5.5v2.4h-5.5z"/>
</g>
<path d="M400 195.1l5-.7-.5 .7 .5 .7zM400 195.1h20" fill="none" stroke="#000" stroke-width=".42"/>
<path d="M400 195.1h5v.7h-5zM400.6 194.5h4.4v.6h-4.4z" fill="#000"/>
<g fill="#fff">
<path d="M490 205.4h30.9v12.4h-30.9z"/>
<path d="M447.4 202.6h34.7v6.1h-34.7z"/>
<path d="M445.3 209.6h38.8v6.2h-38.8z"/>
<path d="M455.3 216.6h18.8v6.2h-18.8z"/>
<path d="M454.9 223.6h19.7v6.1h-19.7z"/>
<path d="M337.1 167.9h10.9v6.2h-10.9z"/>
<path d="M330 173.9h5.5v2.4h-5.5z"/>
</g>
<path d="M330 175.1l5-.6-.5 .6 .5 .7zM330 175.1h25" fill="none" stroke="#000" stroke-width=".42"/>
<path d="M330 175.1h5v.7h-5zM330.7 174.5h4.3v.6h-4.3z" fill="#000"/>
<g fill="#fff">
<path d="M403 263.3h45.5v6.2h-45.5z"/>
<path d="M404.1 281.7h43.3v6.2h-43.3z"/>
<path d="M475.5 268.3h48.7v6.1h-48.7z"/>
<path d="M489 275.3h21.6v6.2h-21.6z"/>
<path d="M452 257.5h7.5v6.2h-7.5z"/>
<path d="M452 267.5h7.7v6.2h-7.7z"/>
<path d="M452 276.7h7.1v6.2h-7.1z"/>
<path d="M452 287.2h7.5v6.2h-7.5z"/>
<path d="M372 329.3h31.6v6.2h-31.6z"/>
<path d="M373 336.3h29.7v6.1h-29.7z"/>
<path d="M411.2 313h7.6v6.2h-7.6z"/>
<path d="M400 319h5.5v2.4h-5.5z"/>
</g>
<path d="M400 320.2l5-.7-.5 .7 .5 .6zM400 320.2h30" fill="none" stroke="#000" stroke-width=".42"/>
<path d="M400 320.2h5v.6h-5zM400.6 319.6h4.4v.6h-4.4z" fill="#000"/>
<g fill="#fff">
<path d="M406.1 303h7.8v6.2h-7.8z"/>
<path d="M400 309h5.5v2.4h-5.5z"/>
</g>
<path d="M400 310.1l5-.6-.5 .6 .5 .7zM400 310.1h20" fill="none" stroke="#000" stroke-width=".42"/>
<path d="M400 310.1h5v.7h-5zM400.7 309.6h4.3v.5h-4.3z" fill="#000"/>
<g fill="#fff">
<path d="M490 320.5h30.4v12.3h-30.4z"/>
<path d="M447.4 317.6h34.7v6.2h-34.7z"/>
<path d="M445.3 324.7h38.8v6.1h-38.8z"/>
<path d="M455.3 331.6h18.8v6.2h-18.8z"/>
<path d="M454.9 338.6h19.7v6.2h-19.7z"/>
<path d="M337.1 283h10.9v6.1h-10.9z"/>
<path d="M330 289h5.5v2.4h-5.5z"/>
</g>
<path d="M330 290.1l5-.7-.5 .7 .5 .7zM330 290.1h25" fill="none" stroke="#000" stroke-width=".42"/>
<path d="M330 290.1h5v.7h-5zM330.7 289.5h4.3v.6h-4.3z" fill="#000"/>
<g fill="#fff">
<path d="M115.7 348.3h34.4v6.2h-34.4z"/>
<path d="M123.5 362.3h18.9v6.1h-18.9z"/>
<path d="M87.6 366.4h4.3v6.2h-4.3z"/>
<path d="M87.6 376.6h4.9v6.1h-4.9z"/>
<path d="M30 372.3h17.1v6.1h-17.1z"/>
<path d="M166.5 337.2h7.4v6.2h-7.4z"/>
<path d="M166.5 347.3h7.7v6.1h-7.7z"/>
</g>
<path d="M0 .1h594v420.1h-594zM404 370.1h65M404 375.1h65M404 365.1h65M404 390.1h65M404 395.1h65M544 380.1v15M549 380.1v15M404 400.1h65M404 405.1h65M404 410.2h65" fill="none" stroke="#000" stroke-width=".42"/>
<g fill="none" stroke="#000" stroke-width=".59">
<path d="M90 5.1v14h-70M13 128.1v120M20 128.1h-12v120h12M8 188.1h12M13 270.1v145.1M20 270.1h-12v145.1h581v-410.1h-569v410.1M8 305.1h12M8 330.2h12M8 355.1h12M411 360.1v25M421 360.1v55.1M444 360.1v55.1"/>
<path d="M459 360.1v55.1M469 360.1v55.1M469 375.1h120M539 375.1v40.1M554 375.1v20M571 375.1v20M589 360.1h-185v55.1M8 390.1h12M404 380.1h65M404 385.1h65M539 380.1h50M539 395.1h50"/>
<path d="M559.6 395.1v5M469 400.1h120"/>
</g>
<g font-size="13.1">
<text x="490" y="100.1">Ось X</text>
<text x="490" y="215.1">Ось Y</text>
<text x="490" y="330.2">Ось Z</text>
</g>
<text font-size="9.2" x="469.6" y="370.8">Схема электрических соединений Э4</text>
<text font-size="9" x="539.8" y="410.8">ФГБНУ ФНАЦ ВИМ</text>
<text font-size="8.9" x="88.4" y="9" transform="rotate(-180 88.4 9)">Схема электрических соединений Э4</text>
<g font-size="6.6">
<text x="390.4" y="32.4">PU+</text>
<text x="452" y="32.4">А+</text>
<text x="403" y="38.1">Программируемый</text>
<text x="390.4" y="42.4">PU-</text>
<text x="452" y="42.4">А-</text>
<text x="475.5" y="43.1">Шаговый двигатель</text>
<text x="390.4" y="52.5">DR+</text>
<text x="452" y="51.6">В+</text>
<text x="489" y="50.2">NEMA 17</text>
<text x="337.1" y="57.8">GND</text>
<text x="404.1" y="56.6">драйвер SMSD-1.5</text>
<text x="43.8" y="60.7">Двигатель</text>
<text x="96.8" y="60.7">Помпа</text>
<text x="151.7" y="60.7">Помпа</text>
<text x="390.4" y="61.9">DR-</text>
<text x="452" y="62.1">В-</text>
<text x="43.8" y="67.7">для сверления</text>
<text x="96.8" y="67.7">впрыскивающая</text>
<text x="151.7" y="67.7">впрыскивающая</text>
<text x="96.8" y="74.7">удобрение</text>
<text x="151.7" y="74.7">химикаты</text>
<text x="406.1" y="77.8">V-</text>
<text x="417" y="72.1">V-</text>
<text x="426.3" y="72.1">V+</text>
<text x="411.2" y="87.8">V+</text>
<text x="435.9" y="92.4">V+</text>
<text x="447.5" y="92.2">Индуктивный</text>
<text x="257.6" y="99.1" transform="rotate(-90 257.6 99.1)">ПК</text>
<text x="445.5" y="99.1">бесконтактный</text>
<text x="360.8" y="102.4">SIG</text>
<text x="372" y="104.1">Коммутатор</text>
<text x="405.9" y="102.4">I</text>
<text x="406.9" y="102.4">NM</text>
<text x="435.9" y="102.4">V-</text>
<text x="455.5" y="106.1">датчик</text>
<text x="359.8" y="112.4">GND</text>
<text x="373" y="111.1">nano Switch</text>
<text x="405.4" y="112.4">I</text>
<text x="406.4" y="112.4">NP</text>
<text x="435.9" y="112.2">SIG</text>
<text x="455" y="113.2">SN04-N</text>
<text x="240" y="116.9">+5В</text>
<text x="250.7" y="117.1">TX</text>
<text x="261.3" y="117.1">RX</text>
<text x="270.1" y="117.1">GND</text>
<text x="52.8" y="126.9">L+</text>
<text x="62.1" y="127.4">L-</text>
<text x="107.9" y="126.9">L+</text>
<text x="117.1" y="127.4">L-</text>
<text x="162.9" y="126.9">L+</text>
<text x="172.1" y="127.4">L-</text>
<text x="288" y="127.1">2</text>
<text x="239.6" y="136.1">Микроконтроллер</text>
<text x="288" y="136.5">3</text>
<text x="52" y="143.1">Силовой</text>
<text x="107" y="143.1">Силовой</text>
<text x="162" y="143.1">Силовой</text>
<text x="225" y="146.9">+5В</text>
<text x="288" y="147.4">4</text>
<text x="390.4" y="147.4">PU+</text>
<text x="452" y="147.4">А+</text>
<text x="52" y="150.2">ключ</text>
<text x="107" y="150.2">ключ</text>
<text x="162" y="150.2">ключ</text>
<text x="239.1" y="154.6">Arduino Mega2560</text>
<text x="403" y="153.1">Программируемый</text>
<text x="224.5" y="156.8">GND</text>
<text x="288" y="156.7">5</text>
<text x="390.4" y="157.4">PU-</text>
<text x="452" y="157.4">А-</text>
<text x="475.5" y="158.1">Шаговый двигатель</text>
<text x="51.1" y="166.8">P+</text>
<text x="61.9" y="166.8">P-</text>
<text x="106.1" y="166.8">P+</text>
<text x="116.9" y="166.8">P-</text>
<text x="161.1" y="166.8">P+</text>
<text x="172" y="166.8">P-</text>
<text x="288" y="167.1">8</text>
<text x="390.4" y="167.4">DR+</text>
<text x="452" y="166.6">В+</text>
<text x="489" y="165.1">NEMA 17</text>
<text x="337.1" y="172.8">GND</text>
<text x="404.1" y="171.6">драйвер SMSD-1.5</text>
<text x="492.7" y="172.2">2 шт</text>
<text x="288" y="176.9">9</text>
<text x="390.4" y="177">DR-</text>
<text x="452" y="177.1">В-</text>
<text x="62.7" y="185.6" transform="rotate(-90 62.7 185.6)">GND</text>
<text x="117.7" y="185.6" transform="rotate(-90 117.7 185.6)">GND</text>
<text x="172.7" y="185.6" transform="rotate(-90 172.7 185.6)">GND</text>
<text x="52.7" y="186.2" transform="rotate(-90 52.7 186.2)">+12В</text>
<text x="107.7" y="186.2" transform="rotate(-90 107.7 186.2)">+12В</text>
<text x="162.6" y="186.2" transform="rotate(-90 162.6 186.2)">+12В</text>
<text x="286" y="186.5">10</text>
<text x="417" y="187.1">V-</text>
<text x="426.3" y="187.1">V+</text>
<text x="257.4" y="197.5">51</text>
<text x="267.1" y="197.5">52</text>
<text x="276.9" y="197.5">53</text>
<text x="406.1" y="192.8">V-</text>
<text x="411.2" y="202.8">V+</text>
<text x="435.9" y="207.5">V+</text>
<text x="447.4" y="207.5">Индуктивный</text>
<text x="445.3" y="214.4">бесконтактный</text>
<text x="360.8" y="217.5">SIG</text>
<text x="372" y="219.2">Коммутатор</text>
<text x="405.9" y="217.5">I</text>
<text x="406.9" y="217.5">NM</text>
<text x="435.9" y="217.4">V-</text>
<text x="455.3" y="221.4">датчик</text>
<text x="359.8" y="227.5">GND</text>
<text x="373" y="226.1">nano Switch</text>
<text x="405.4" y="227.5">I</text>
<text x="406.4" y="227.5">NP</text>
<text x="435.9" y="227.2">SIG</text>
<text x="454.9" y="228.5">SN04-N</text>
<text x="390.4" y="262.4">PU+</text>
<text x="452" y="262.4">А+</text>
<text x="403" y="268.1">Программируемый</text>
<text x="390.4" y="272.3">PU-</text>
<text x="452" y="272.3">А-</text>
<text x="475.5" y="273.1">Шаговый двигатель</text>
<text x="452" y="281.6">В+</text>
<text x="489" y="280.1">NEMA 17</text>
<text x="76.3" y="282.8">V+</text>
<text x="92" y="287.3">IN+</text>
<text x="175.1" y="282.8">12В</text>
<text x="337.1" y="287.8">GND</text>
<text x="390.4" y="282.5">DR+</text>
<text x="404.1" y="286.6">драйвер SMSD-1.5</text>
<text x="76.1" y="292.8">V-</text>
<text x="109" y="288.2">Преобразователь</text>
<text x="174.5" y="292.8">GND</text>
<text x="390.4" y="292">DR-</text>
<text x="452" y="292.1">В-</text>
<text x="91.2" y="297.5">IN-</text>
<text x="109" y="295.1">напряжения</text>
<text x="417" y="302">V-</text>
<text x="426.3" y="302">V+</text>
<text x="406.1" y="307.8">V-</text>
<text x="411.2" y="317.8">V+</text>
<text x="435.9" y="322.5">V+</text>
<text x="447.4" y="322.5">Индуктивный</text>
<text x="445.3" y="329.5">бесконтактный</text>
<text x="360.8" y="332.4">SIG</text>
<text x="372" y="334.1">Коммутатор</text>
<text x="405.9" y="332.4">I</text>
<text x="406.9" y="332.4">NM</text>
<text x="435.9" y="332.4">V-</text>
<text x="226.2" y="337.8">V+</text>
<text x="373" y="341.2">nano Switch</text>
<text x="455.3" y="336.4">датчик</text>
<text x="166.5" y="342">V+</text>
<text x="359.8" y="342.4">GND</text>
<text x="405.4" y="342.4">I</text>
<text x="406.4" y="342.4">NP</text>
<text x="435.9" y="342.2">SIG</text>
<text x="454.9" y="343.5">SN04-N</text>
<text x="115.7" y="353.1">Блок питания</text>
<text x="166.5" y="352.1">V-</text>
<text x="87.6" y="371.2">L</text>
<text x="123.5" y="367.2">24В 5А</text>
<text x="199" y="366.3">Вентилятор</text>
<text x="30" y="377.1">~220В</text>
<text x="87.6" y="381.4">N</text>
<text x="482.7" y="383">Устройство для</text>
<text x="226.1" y="387.8">V-</text>
<text x="484.7" y="389.8">механического</text>
<text x="480.9" y="396.8">удаления сорняков</text>
</g>
<g font-size="4.9">
<text x="7" y="415.2" transform="rotate(-90 7 415.2)">КОМПАС-3D v18.1 Учебная версия © 2019 ООО &quot;АСКОН-Системы проектирования&quot;, Россия. Все права защищены.</text>
<text x="8" y="419.4">Не для коммерческого использования</text>
</g>
<g font-size="4.6">
<text x="75.1" y="137.1">PWM</text>
<text x="130.1" y="137.1">PWM</text>
<text x="185.1" y="137.1">PWM</text>
<text x="78.1" y="146.2">V</text>
<text x="132.9" y="147.1">V</text>
<text x="187.8" y="146.8">V</text>
<text x="77.6" y="156.3">G</text>
<text x="133.3" y="156.3">G</text>
<text x="188.3" y="156.3">G</text>
<text x="12.1" y="169" transform="rotate(-90 12.1 169)">Перв. примен.</text>
<text x="12.1" y="226" transform="rotate(-90 12.1 226)">Справ. №</text>
<text x="161" y="286.3">OUT+</text>
<text x="12.1" y="298.7" transform="rotate(-90 12.1 298.7)">Подп. и дата</text>
<text x="160.2" y="296.5">OUT-</text>
<text x="12.1" y="327.8" transform="rotate(-90 12.1 327.8)">Инв. № дубл.</text>
<text x="12.1" y="353.5" transform="rotate(-90 12.1 353.5)">Взам. инв. №</text>
<text x="12.1" y="383.8" transform="rotate(-90 12.1 383.8)">Подп. и дата</text>
<text x="542.9" y="379.2">Лит.</text>
<text x="556.9" y="379.2">Масса</text>
<text x="571.8" y="379.2">Масштаб</text>
<text x="404.5" y="389.2">Разраб.</text>
<text x="421.5" y="389.2">Смирнова</text>
<text x="425.1" y="384.2">№ докум.</text>
<text x="447.4" y="384.2">Подп.</text>
<text x="404.5" y="394.2">Пров.</text>
<text x="421.5" y="394.2">Дышеков</text>
<text x="404.5" y="399.2">Т.контр.</text>
<text x="540.7" y="399.2">Лист</text>
<text x="561.8" y="399.2">Листов</text>
<text x="581.9" y="399.2">1</text>
<text x="12.1" y="412.8" transform="rotate(-90 12.1 412.8)">Инв. № подл.</text>
<text x="404.5" y="409.2">Н.контр.</text>
<text x="404.5" y="414.2">Утв.</text>
<text x="479.5" y="419.2">Копировал</text>
<text x="549.5" y="419.2">Формат</text>
<text x="569.5" y="419.2">A2</text>
</g>
<g font-size="4.5">
<text x="404.5" y="384.2">Изм.</text>
<text x="411.6" y="384.2">Лист</text>
<text x="459.6" y="384.2">Дата</text>
</g>
</svg>
